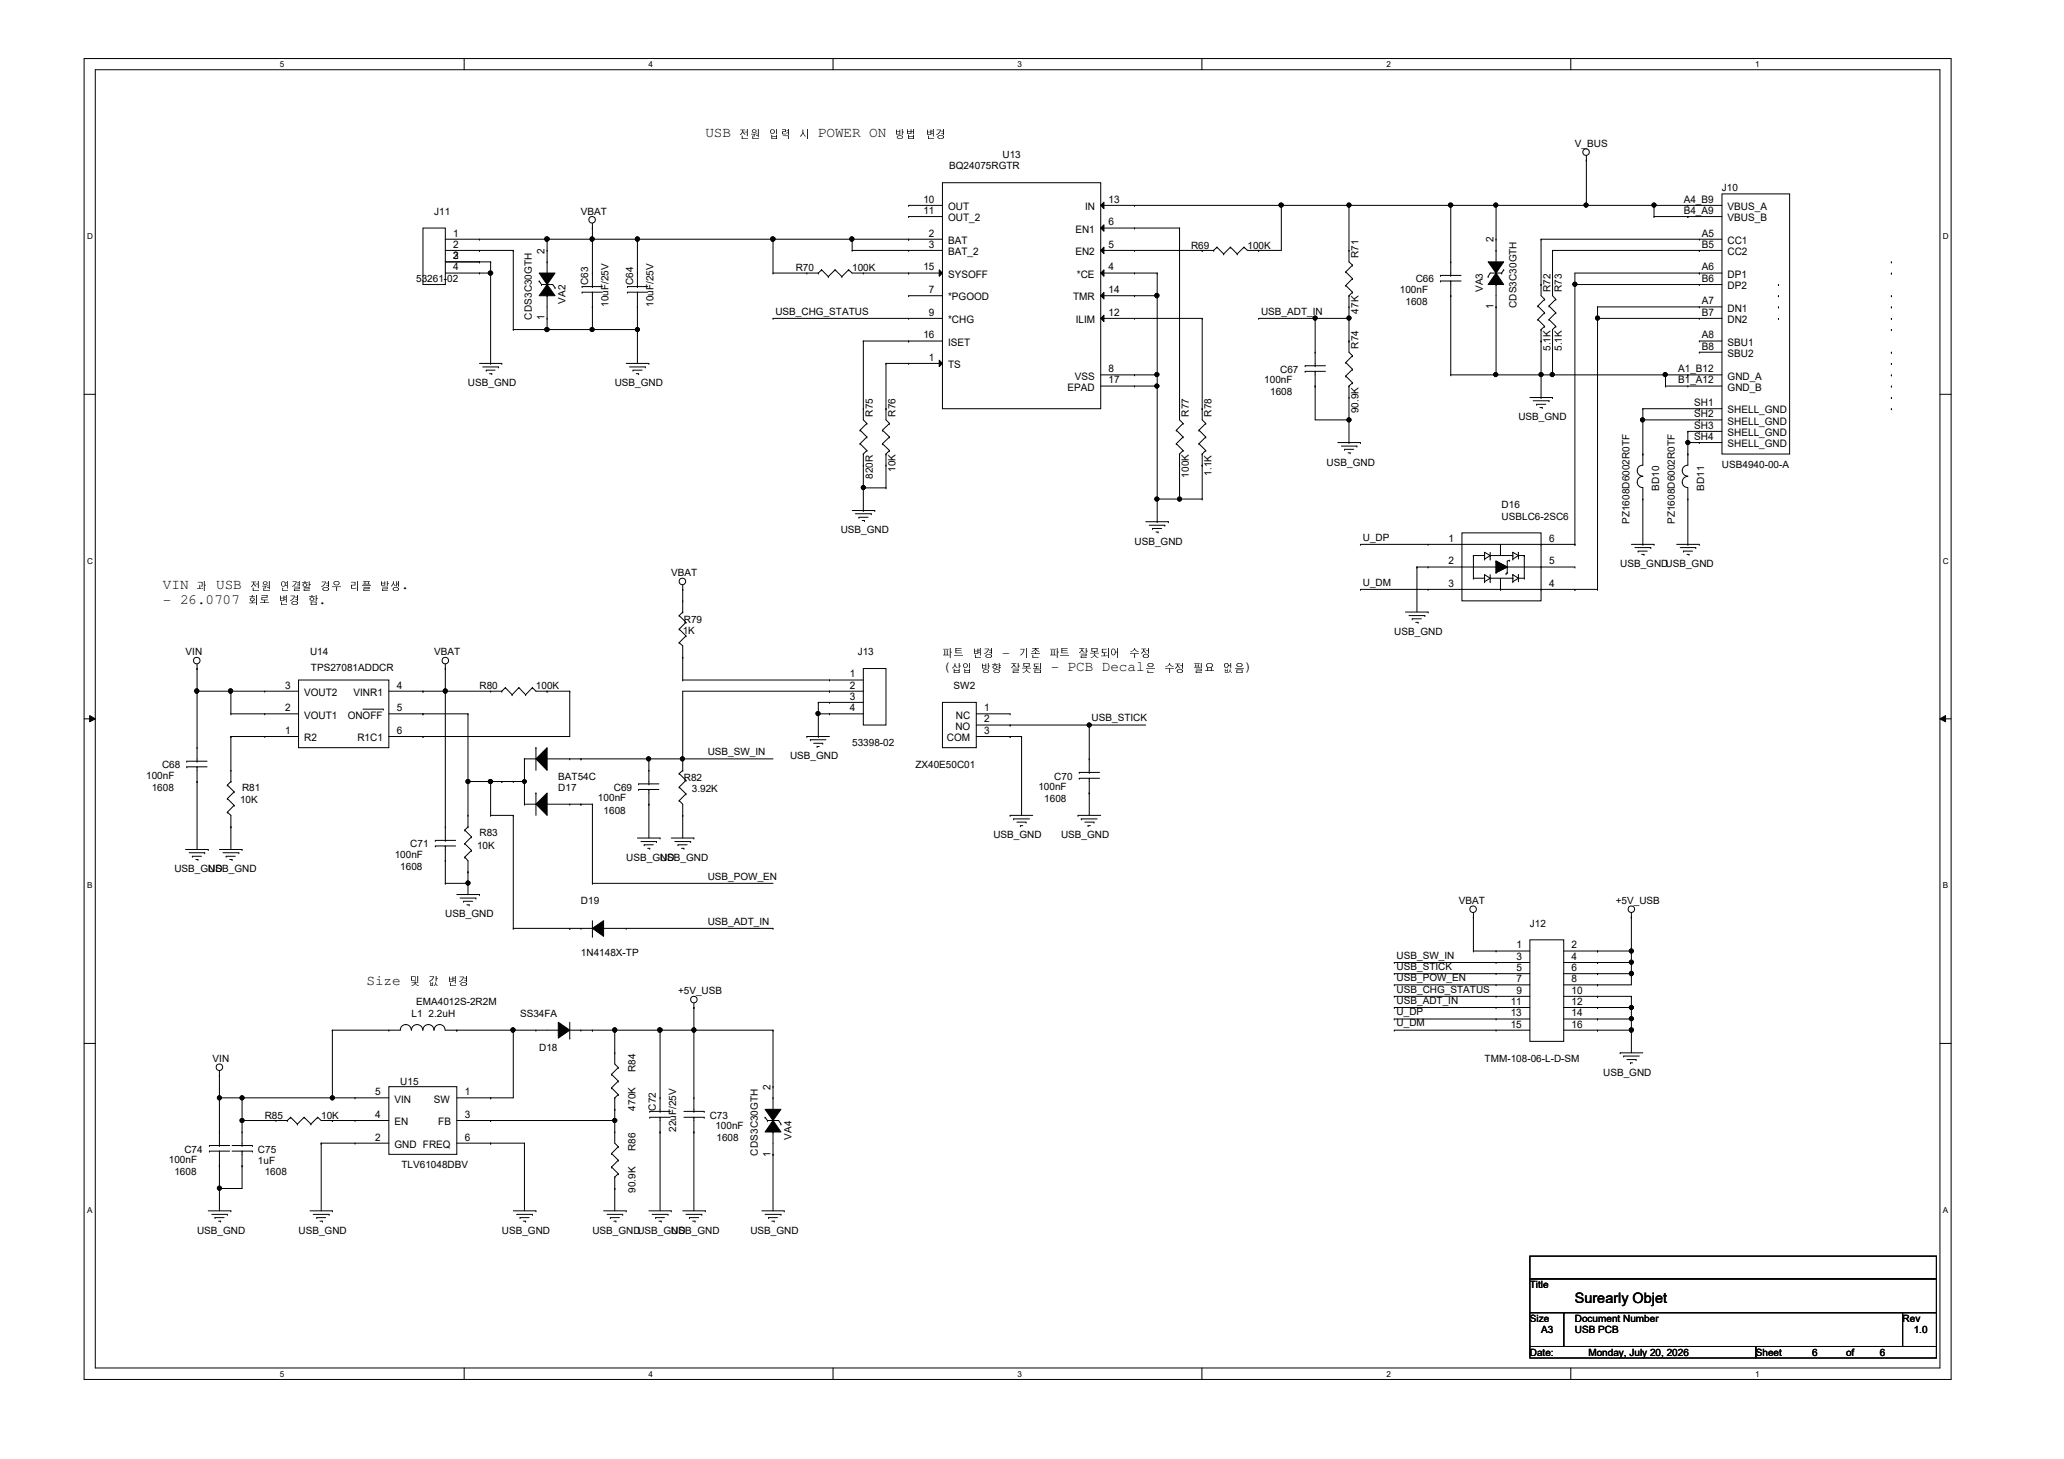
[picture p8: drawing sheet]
<svg xmlns="http://www.w3.org/2000/svg" width="297mm" height="210mm" viewBox="0 0 297 210" stroke-linecap="round" stroke-linejoin="round" font-family="sans-serif">
<path d="M12.1 8.4h268.7v190.1h-268.7zM13.7 10h265.5v186.8h-265.5z" fill="none" stroke="#000" stroke-width=".14"/>
<g fill="#fff">
<path d="M40.3 8.6h.5v1.3h-.5z"/>
<path d="M40.3 197h.5v1.3h-.5z"/>
</g>
<path d="M66.8 8.4v1.6M66.8 196.8v1.6" fill="none" stroke="#000" stroke-width=".14"/>
<g fill="#fff">
<path d="M93.3 8.6h.6v1.3h-.6z"/>
<path d="M93.3 197h.6v1.3h-.6z"/>
</g>
<path d="M119.9 8.4v1.6M119.9 196.8v1.6" fill="none" stroke="#000" stroke-width=".14"/>
<g fill="#fff">
<path d="M146.4 8.6h.6v1.3h-.6z"/>
<path d="M146.4 197h.6v1.3h-.6z"/>
</g>
<path d="M173 8.4v1.6M173 196.8v1.6" fill="none" stroke="#000" stroke-width=".14"/>
<g fill="#fff">
<path d="M199.5 8.6h.6v1.3h-.6z"/>
<path d="M199.5 197h.6v1.3h-.6z"/>
</g>
<path d="M226.1 8.4v1.6M226.1 196.8v1.6" fill="none" stroke="#000" stroke-width=".14"/>
<g fill="#fff">
<path d="M252.6 8.6h.6v1.3h-.6z"/>
<path d="M252.6 197h.6v1.3h-.6z"/>
<path d="M12.5 33.4h.8v1.3h-.8z"/>
<path d="M279.6 33.4h.8v1.3h-.8z"/>
<path d="M12.5 80.1h.8v1.3h-.8z"/>
<path d="M279.6 80.1h.8v1.3h-.8z"/>
</g>
<path d="M12.1 56.7h1.6M279.2 56.7h1.6" fill="none" stroke="#000" stroke-width=".14"/>
<g fill="#fff">
<path d="M12.5 126.7h.7v1.4h-.7z"/>
<path d="M279.6 126.7h.7v1.4h-.7z"/>
</g>
<path d="M12.1 103.4h1.6M12.9 103l.8 .4-.8 .4zM279.2 103.4l.8-.4v.8zM279.2 103.4h1.6" fill="none" stroke="#000" stroke-width=".14"/>
<path d="M12.9 103l.8 .4-.8 .4zM279.2 103.4l.8-.4v.8z" fill="#000"/>
<g fill="#fff">
<path d="M12.5 173.4h.7v1.4h-.7z"/>
<path d="M279.6 173.4h.7v1.4h-.7z"/>
</g>
<g fill="none" stroke="#000" stroke-width=".14">
<path d="M60.9 32.8h3.2v8.1h-3.2zM64.1 39.3h6.5M64.1 34.4h71.5M64.1 36h9.8M64.1 37.7h6.5M69 34.4h.1M69 36h.1M69 37.7h.1M69 39.3h.1M70.6 37.7h.1M70.6 39.3h.1M70.6 37.7v14.6"/>
<path d="M73.9 36h.1M73.9 36v11.4M77.6 39.3h2.3l-1.2 1.6zM78.7 37.7h.1M78.7 36h.1M78.7 34.4h.1M78.7 34.4v4.9M85.3 32.8h.1M85.3 39.3h.1M85.3 34.4h.1M85.3 32.1v9.1M91.7 39.3h.1"/>
<path d="M91.7 34.4h.1M91.7 34.4v6.8M111.2 39.3h.1M111.2 34.4h.1M111.2 39.3h6.6M111.2 34.4v4.9M116.1 39.3h.1M117.8 39.3h.1M118.2 38.8h.1M118.2 38.8l1 1M118.2 38.8l-.4 .5M119.2 39.8h.1"/>
<path d="M120.2 38.8h.1M120.2 38.8l1 1M120.2 38.8l-1 1M121.2 39.8h.1M122.1 38.8h.1M122.1 38.8l.5 .5h13M122.1 38.8l-.9 1M122.6 36h.1M122.6 34.4h.1M122.6 36h13M122.6 34.4v1.6M124.2 39.3h.1"/>
<path d="M130.8 39.3h.1M130.8 29.5h.1M130.8 31.2h.1M130.8 34.4h.1M130.8 36h.1M130.8 29.5h4.8M130.8 31.2h4.8M135.2 38.8l.4 .5-.4 .5zM135.6 26.3h22.8v32.5h-22.8zM158.4 39.3l.5-.5v1zM158.4 32.8l.5-.5v1zM158.4 36l.5-.4v.9z"/>
<path d="M158.4 29.5l.5-.4v.9zM158.4 39.3h8.1M158.4 29.5h89.4M158.4 36h16.3M158.4 32.8h11.4M163.3 39.3h.1M163.3 32.8h.1M163.3 36h.1M163.3 29.5h.1M166.5 39.3h.1M166.5 39.3v35.8M169.8 32.8h.1"/>
<path d="M169.8 32.8v27.6l.5 .5M173 36h.1M174.7 36h.1M175.1 35.6h.1M175.1 35.6l1 .9M175.1 35.6l-.4 .4M176.1 36.5h.1M177.1 35.6h.1M177.1 35.6l1 .9M177.1 35.6l-1 .9M178.1 36.5h.1M179 35.6h.1"/>
<path d="M179 35.6l-.9 .9M181.1 36h.1M184.4 29.5h.1M184.4 29.5v6.5h-4.9l-.5-.4M193.7 39.1h.1M193.7 39.1l.9 1M194.1 36h.1M194.1 29.5h.1M194.1 29.5v8.2l.5 .4M194.6 38.1h.1M194.6 38.1l-.9 1M207.3 39.6h.1"/>
<path d="M207.3 39.6h3M208.8 39.6h.1M208.8 37.7h.1M208.8 29.5h.1M208.8 29.5v10.1M214.2 37.7h2.2l-1.1 1.6zM214.2 39.8h.1M215.3 39.3l1.1 1.6h-2.2zM215.3 36h.1M215.3 34.4h.1M215.3 29.5h.1M215.3 29.5v8.2"/>
<path d="M216.1 39.3h.1M216.1 39.3h-1.6l-.3 .5M216.4 38.8h.1M216.4 38.8l-.3 .5M221.8 34.4h.1M221.8 34.4h26M221.8 34.4v8.1l.5 .6M223.4 36h.1M223.4 36h24.4M223.4 36v6.5l.5 .6M228.3 23h.1M228.3 29.5h.1"/>
<path d="M228.3 22.4v7.1M238 29.5h.1M238 31.2h.1M238 31.2h9.8M238 29.5v1.7M242.9 29.5h.1M242.9 31.2h.1M244.6 34.4h.1M244.6 39.3h.1M244.6 36h.1M247.8 27.9h9.8v37.4h-9.8zM247.8 39.3h-21.2v39"/>
<path d="M272.2 37.7h.1M272.2 39.3h.1M69 52.3h3.2M69.5 52.8h2.3M70 53.3h.1M70 53.3h1.2M70.4 53.8h.4M70.6 52.3h.1M70.8 53.8h.1M71.8 52.8h.1M72.2 52.3h.1M73.9 47.4h.1"/>
<path d="M73.9 47.4h17.8M77.6 40.4h.1M77.6 40.4l.3 .5M77.9 40.9h.1M77.9 40.9h1.6l.4 .5M78.7 40.9l1.2 1.6h-2.3zM78.7 42.5h.1M78.7 45.8h.1M78.7 47.4h.1M78.7 42.5v4.9M79.9 41.4h.1M83.8 42h.1"/>
<path d="M83.8 41.2h.1M83.8 42h2.9M83.8 41.2h2.9M85.3 41.2h.1M85.3 42h.1M85.3 44.2h.1M85.3 47.4h.1M85.3 42v5.4M90.1 52.3h3.3M90.3 42h.1M90.3 41.2h.1M90.3 42h2.9"/>
<path d="M90.3 41.2h2.9M90.6 52.8h2.3M91.1 53.3h.1M91.1 53.3h1.3M91.6 53.8h.3M91.7 41.2h.1M91.7 42h.1M91.7 44.2h.1M91.7 47.4h.1M91.7 42v10.3M91.9 53.8h.1M92.9 52.8h.1"/>
<path d="M93.4 52.3h.1M111.2 45.8h.1M111.2 45.8h24.4M124.2 58.8h.1M124.2 49.1h.1M124.2 49.1h11.4M124.2 49.1v11.3l.6 .5M127.5 58.8h.1M127.5 52.3h.1M127.5 52.3h8.1M127.5 52.3v8.1l.5 .5M130.8 52.3h.1"/>
<path d="M130.8 49.1h.1M130.8 45.8h.1M130.8 42.5h.1M130.8 42.5h4.8M135.2 51.8l.4 .5-.4 .4zM158.4 45.8l.5-.5v1zM158.4 42.5l.5-.4v.9zM158.4 45.8h14.6M158.4 53.9h8.1M158.4 55.5h8.1M158.4 42.5h8.1M163.3 45.8h.1"/>
<path d="M163.3 42.5h.1M163.3 55.5h.1M163.3 53.9h.1M166.5 42.5h.1M166.5 53.9h.1M166.5 55.5h.1M169.8 58.8h.1M173 58.8h.1M173 45.8h.1M173 45.8v14.6l.5 .5M181.1 45.8h.1M181.1 45.8h13"/>
<path d="M187.8 53.4h.1M187.8 52.6h.1M187.8 53.4h3M187.8 52.6h3M189.3 52.6h.1M189.3 53.4h.1M189.3 50.7h.1M189.3 55.5h.1M189.3 45.8h.1M189.3 53.4v7h4.8M189.3 45.8v6.8M193.7 52.2h.1"/>
<path d="M193.7 54.1h.1M193.7 41.1h.1M193.7 52.2l.9 .9M193.7 54.1l.9 1M193.7 41.1l.9 .9M194.1 55.5h.1M194.1 49.1h.1M194.1 57.2h.1M194.1 42.5h.1M194.1 44.2h.1M194.1 45.8h.1M194.1 42.5v8.2l.5 .5"/>
<path d="M194.1 55.5v8.2M194.6 51.2h.1M194.6 53.1h.1M194.6 55.1h.1M194.6 40.1h.1M194.6 42h.1M194.6 51.2l-.9 1M194.6 53.1l-.9 1M194.6 55.1l-.5 .4M194.6 40.1l-.9 1M194.6 42l-.5 .5M207.3 40.4h.1"/>
<path d="M207.3 40.4h3M208.8 40.4h.1M208.8 42.5h.1M208.8 53.9h.1M208.8 53.9h39M208.8 40.4v13.5M215.3 40.9h.1M215.3 44.2h.1M215.3 53.9h.1M215.3 40.9v13M220.2 57.2h3.2M220.6 57.7h2.3"/>
<path d="M221.1 58.2h.1M221.1 58.2h1.4M221.3 44h.1M221.3 46h.1M221.3 44l1 1M221.3 46l1 .9M221.6 58.6h.4M221.8 47.4h.1M221.8 40.9h.1M221.8 49.1h.1M221.8 53.9h.1M221.8 57.2h.1"/>
<path d="M221.8 47.4v9.8M222 58.6h.1M222.3 43.1h.1M222.3 45h.1M222.3 46.9h.1M222.3 43.1l-1 .9M222.3 45l-1 1M222.3 46.9l-.5 .5M222.9 57.7h.1M222.9 44h.1M222.9 46h.1M222.9 44l1 1"/>
<path d="M222.9 46l1 .9M223.4 57.2h.1M223.4 47.4h.1M223.4 40.9h.1M223.4 49.1h.1M223.4 53.9h.1M223.4 47.4v6.5M223.9 43.1h.1M223.9 45h.1M223.9 46.9h.1M223.9 43.1l-1 .9M223.9 45l-1 1"/>
<path d="M223.9 46.9l-.5 .5M226.6 40.9h.1M226.6 40.9h21.2M229.9 44.2h.1M229.9 45.8h.1M229.9 44.2h17.9M229.9 45.8h17.9M229.9 44.2v40.6M236.4 58.8v8.1a.78 .78 0 0 0-.8 .8 .78 .78 0 0 0 .8 .8M236.4 58.8h.1M236.4 58.8h11.4M239.7 53.9h.1"/>
<path d="M239.7 55.5h.1M239.7 55.5h8.1M239.7 53.9v1.6M242.9 53.9h.1M242.9 55.5h.1M244.6 44.2h.1M244.6 49.1h.1M244.6 40.9h.1M244.6 45.8h.1M244.6 50.7h.1M244.6 58.8h.1M244.6 49.1h3.2"/>
<path d="M244.6 50.7h3.2M255.9 40.9h.1M255.9 42.5h.1M255.9 44.2h.1M255.9 45.8h.1M272.2 47.4h.1M272.2 45.8h.1M272.2 44.2h.1M272.2 42.5h.1M272.2 50.7h.1M272.2 53.9h.1M272.2 52.3h.1"/>
<path d="M272.2 55.5h.1M272.2 57.2h.1M272.2 58.8h.1M122.6 73.4h3.3M123.1 73.9h2.3M123.6 74.4h.1M123.6 74.4h1.3M123.8 61.9h.1M123.8 63.8h.1M123.8 61.9l1 1M123.8 63.8l1 1M124.1 74.9h.3"/>
<path d="M124.2 65.3h.1M124.2 66.9h.1M124.2 70.2h.1M124.2 73.4h.1M124.2 65.3v8.1M124.2 70.2h3.3M124.4 74.9h.1M124.8 60.9h.1M124.8 62.9h.1M124.8 64.8h.1M124.8 60.9l-1 1M124.8 62.9l-1 .9"/>
<path d="M124.8 64.8l-.6 .5M125.4 73.9h.1M125.9 73.4h.1M127 61.9h.1M127 63.8h.1M127 61.9l1 1M127 63.8l1 1M127.5 65.3h.1M127.5 66.9h.1M127.5 70.2h.1M127.5 65.3v4.9M128 60.9h.1"/>
<path d="M128 62.9h.1M128 64.8h.1M128 60.9l-1 1M128 62.9l-1 .9M128 64.8l-.5 .5M164.9 75.1h3.2M165.4 75.6h2.2M165.9 76h.1M165.9 76h1.3M166.4 76.5h.3M166.5 71.8h.1M166.5 75.1h.1"/>
<path d="M166.5 71.8h6.5M166.7 76.5h.1M167.6 75.6h.1M168.1 75.1h.1M169.3 61.9h.1M169.3 63.8h.1M169.3 61.9l1 1M169.3 63.8l1 1M169.8 65.3h.1M169.8 66.9h.1M169.8 71.8h.1M169.8 65.3v6.5"/>
<path d="M170.3 60.9h.1M170.3 62.9h.1M170.3 64.8h.1M170.3 60.9l-1 1M170.3 62.9l-1 .9M170.3 64.8l-.5 .5M172.5 61.9h.1M172.5 63.8h.1M172.5 61.9l1 1M172.5 63.8l1 1M173 65.3h.1M173 66.9h.1"/>
<path d="M173 71.8h.1M173 65.3v6.5M173.5 60.9h.1M173.5 62.9h.1M173.5 64.8h.1M173.5 60.9l-1 1M173.5 62.9l-1 .9M173.5 64.8l-.5 .5M192.5 63.7h3.3M193 64.2h2.3M193.5 64.6h.1M193.5 64.6h1.3"/>
<path d="M194 65.2h.3M194.1 60.4h.1M194.1 63.7h.1M194.3 65.2h.1M195.3 64.2h.1M195.8 63.7h.1M195.8 78.3h.1M195.8 78.3h30.8M205.5 78.3h.1M210.4 76.7h11.4v9.7h-11.4zM212 79.9h.1M212 79.9v3.3"/>
<path d="M212 79.9h1.7M213.7 79.5h.1M213.7 79.5v.9M213.7 79.5l.8 .4M214.5 79.9h.1M214.5 79.9h3.2M214.5 79.9l-.8 .5M214.5 79.5v.9M215.9 78.3h.1M215.9 78.3v1.6M217.7 79.9h.1M217.7 79.5h.1"/>
<path d="M217.7 79.5v.9M217.7 79.5l.8 .4M218.5 79.9h.1M218.5 79.5h.1M218.5 79.9h.9M218.5 79.9l-.8 .5M218.5 79.5v.9M219.4 79.9h.1M219.4 79.9v3.3M221.8 78.3h.1M226.6 78.3h.1M234.8 78.3h3.2"/>
<path d="M235.3 78.8h2.3M235.8 79.3h.1M235.8 79.3h1.3M236.3 79.8h.3M236.4 68.5a.8 .8 0 0 0-.8 .8 .8 .8 0 0 0 .8 .8M236.4 71.8h.1M236.4 65.3h.1M236.4 60.4h.1M236.4 78.3h.1M236.4 60.4h11.4M236.4 70.2v8.1M236.6 79.8h.1"/>
<path d="M237.6 78.8h.1M238 78.3h.1M241.3 78.3h3.3M241.8 78.8h2.2M242.3 79.3h.1M242.3 79.3h1.3M242.8 79.8h.3M242.9 68.5a.8 .8 0 0 0-.8 .8 .8 .8 0 0 0 .8 .8M242.9 62.1v4.8a.78 .78 0 0 0-.8 .8 .78 .78 0 0 0 .8 .8M242.9 71.8h.1M242.9 65.3h.1M242.9 63.7h.1"/>
<path d="M242.9 78.3h.1M242.9 62.1h.1M242.9 63.7h4.9M242.9 62.1h4.9M242.9 70.2v8.1M243.1 79.8h.1M244 78.8h.1M244.6 78.3h.1M244.6 60.4h.1M244.6 62.1h.1M244.6 63.7h.1M28.4 96.2h.1"/>
<path d="M28.4 99.4h.1M28.4 95.5v14M28.4 99.4h14.6M33.2 99.4h.1M33.2 99.4v3.3M38.1 99.4h.1M43 97.8h13v9.8h-13zM56 99.4h16.2M60.9 99.4h.1M64.1 96.2h.1M64.1 99.4h.1M64.1 95.5v25.4"/>
<path d="M70.6 99.4h.1M72.2 99.4h.1M72.7 98.9h.1M72.7 98.9l1 1M72.7 98.9l-.5 .5M73.7 99.9h.1M74.7 98.9h.1M74.7 98.9l.9 1M74.7 98.9l-1 1M75.6 99.9h.1M76.6 98.9h.1M76.6 98.9l.5 .5h4.9"/>
<path d="M76.6 98.9l-1 1M78.7 99.4h.1M82 99.4h.1M82 99.4v6.6h-26M97.7 92.5h.1M97.7 90.5h.1M97.7 88.6h.1M97.7 92.5l.6 .4v4.9M97.7 90.5l1 1M97.7 88.6l1 .9M98.3 84.8h.1M98.3 88.1h.1"/>
<path d="M98.3 94.6h.1M98.3 86.4h.1M98.3 97.8h.1M98.3 84.2v3.9M98.3 88.1l-.6 .5M98.3 97.8h25.9M98.7 91.5h.1M98.7 89.5h.1M98.7 91.5l-1 1M98.7 89.5l-1 1M119.4 97.8h.1M119.4 99.4h.1"/>
<path d="M124.2 96.2h3.3v8.1h-3.3zM124.2 99.4h-25.9v11.4M195.8 84.8h.1M195.8 84.8h34.1M202.3 88.1h3.2M202.8 88.6h2.3M203.2 89h.1M203.2 89h1.4M203.7 89.5h.4M203.9 81.6h.1M203.9 81.6h22.7M203.9 81.6v6.5"/>
<path d="M204.1 89.5h.1M205.1 88.6h.1M205.5 88.1h.1M205.5 81.6h.1M205.5 84.8h.1M212 83.2h.1M212 83.2h1.7M213.7 80.4h.1M213.7 83.2h.1M213.7 83.7h.1M213.7 82.7h.1M213.7 82.7v1"/>
<path d="M213.7 82.7l.8 .5M214.5 80.4h.1M214.5 83.2h.1M214.5 83.7h.1M214.5 82.7v1M214.5 83.2h3.2M214.5 83.2l-.8 .5M215.3 80.7l1.6 .9-1.6 .8zM215.3 82.4h.1M215.3 80.7h.1M215.3 80.7v1.7M215.3 80.7l1.6 .9"/>
<path d="M215.9 84.8h.1M215.9 83.2v1.6M216.7 82.5h.1M216.9 81.6h.1M216.9 82.4h.1M216.9 81.6l-1.6 .8M216.9 82.4l-.2 .1M217.3 80.6h.1M217.3 80.6l-.4 .1v1.7M217.7 80.4h.1M217.7 83.2h.1M217.7 82.7h.1"/>
<path d="M217.7 83.7h.1M217.7 82.7v1M217.7 82.7l.8 .5M218.5 83.2h.1M218.5 82.7h.1M218.5 82.7v1M218.5 83.2h.9M218.5 83.2l-.8 .5M219.4 83.2h.1M221.8 81.6h.1M221.8 84.8h.1M226.6 84.8h.1"/>
<path d="M226.6 81.6h.1M229.9 84.8h.1M26.9 110.3h.1M26.9 109.5h.1M26.9 110.3h2.9M26.9 109.5h2.9M28.4 109.5h.1M28.4 110.3h.1M28.4 107.6h.1M28.4 112.4h.1M28.4 110.3v11.9M32.7 116.8h.1"/>
<path d="M32.7 114.9h.1M32.7 112.9h.1M32.7 116.8l.5 .5v4.9M32.7 114.9l1 1M32.7 112.9l1 1M33.2 112.4h.1M33.2 119h.1M33.2 110.8h.1M33.2 102.7h.1M33.2 106h.1M33.2 106h9.8M33.2 112.4l-.5 .5"/>
<path d="M33.2 106v6.4M33.2 102.7h9.8M33.7 115.9h.1M33.7 113.9h.1M33.7 115.9l-1 .9M33.7 113.9l-1 1M38.1 106h.1M38.1 102.7h.1M52.2 102h3M55.2 102h.1M56 102.7h11.3M60.9 102.7h.1"/>
<path d="M60.9 106h.1M64.1 119h.1M66.9 119.4h.1M66.9 119.4l1 1M67.3 119h.1M67.3 117.3h.1M67.3 102.7h.1M67.3 112.4h.1M67.3 112.4h8.2M67.3 119l-.4 .4M67.3 102.7v16.3M70.6 112.4h.1"/>
<path d="M70.6 117.3h.1M70.6 117.3h3.3M70.6 112.4v4.9M72.2 112.4h.1M73.9 112.4h.1M73.9 117.3h.1M73.9 117.3v16.3M75.5 109.2h.1M75.5 115.7h.1M75.5 109.2h1.6M75.5 115.7h1.6M75.5 109.2v6.5"/>
<path d="M77.1 114.1h.1M77.1 107.6h.1M77.1 107.6v3.2M77.1 114.1v3.2M78.7 114.1v3.2l-1.6-1.6zM78.7 107.6v3.2l-1.6-1.6zM78.7 109.2h32.5M78.7 115.7h6.6M82 109.2h.1M82 115.7h.1M83.6 115.7h.1M83.6 109.2h.1"/>
<path d="M85.3 115.7h.1M85.3 115.7v11.4M91.9 113.6h.1M91.9 112.8h.1M91.9 113.6h2.9M91.9 112.8h2.9M93.4 112.8h.1M93.4 113.6h.1M93.4 110.8h.1M93.4 115.7h.1M93.4 109.2h.1M93.4 109.2v3.6"/>
<path d="M93.4 113.6v7M97.7 115.2h.1M97.7 113.2h.1M97.7 111.3h.1M97.7 115.2l.6 .5v4.9M97.7 113.2l1 1M97.7 111.3l1 1M98.3 110.8h.1M98.3 117.3h.1M98.3 109.2h.1M98.3 110.8l-.6 .5M98.7 114.2h.1"/>
<path d="M98.7 112.3h.1M98.7 114.2l-1 1M98.7 112.3l-1 .9M116.1 106h.1M116.1 106h3.3M116.6 106.4h.1M116.6 106.4h2.3M117.1 106.9h1.3M117.6 107.4h.1M117.6 107.4h.3M117.8 101h.1M117.8 102.7h.1"/>
<path d="M117.8 106h.1M117.8 102.7h6.4M117.8 101h6.4M117.8 101v5M118.4 106.9h.1M119.4 101h.1M119.4 102.7h.1M135.6 101h4.9v6.6h-4.9zM140.5 106h6.5M140.5 102.7h4.9M140.5 104.3h24.4M145.4 117.3h.1"/>
<path d="M145.4 102.7h.1M145.4 104.3h.1M145.4 106h.1M145.4 117.3h3.2M145.9 117.8h.1M145.9 117.8h2.3M146.3 118.3h1.4M146.9 118.8h.1M146.9 118.8h.3M147 106h.1M147 106v11.3M147.7 118.3h.1"/>
<path d="M155.1 117.3h.1M155.1 117.3h3.3M155.3 112h.1M155.3 111.1h.1M155.3 112h2.9M155.3 111.1h2.9M155.6 117.8h.1M155.6 117.8h2.3M156.1 118.3h1.3M156.6 118.8h.1M156.6 118.8h.3M156.8 111.1h.1"/>
<path d="M156.8 112h.1M156.8 109.2h.1M156.8 114.1h.1M156.8 104.3h.1M156.8 104.3v6.8M156.8 112v5.3M157.4 118.3h.1M26.7 122.2h3.3M27.2 122.7h2.3M27.7 123.2h.1M27.7 123.2h1.3M28.2 123.7h.3"/>
<path d="M28.5 123.7h.1M29.5 122.7h.1M30 122.2h.1M31.6 122.2h3.2M32.1 122.7h2.3M32.6 123.2h.1M32.6 123.2h1.3M33.1 123.7h.3M33.4 123.7h.1M34.4 122.7h.1M34.8 122.2h.1M62.6 121.7h.1"/>
<path d="M62.6 120.9h.1M62.6 121.7h3M62.6 120.9h3M64.1 120.9h.1M64.1 121.7h.1M64.1 123.8h.1M64.1 127.1h.1M64.1 121.7v5.4M64.1 127.1h3.2M65.7 128.7h3.3M66.2 129.2h2.3M66.7 129.7h.1"/>
<path d="M66.7 129.7h1.3M66.9 123.3h.1M66.9 121.4h.1M66.9 123.3l.4 .5v4.9M66.9 121.4l1 .9M67.2 130.2h.3M67.3 125.4h.1M67.3 127.1h.1M67.5 130.2h.1M67.9 122.3h.1M67.9 120.4h.1M67.9 122.3l-1 1"/>
<path d="M67.9 120.4l-1 1M68.5 129.2h.1M69 128.7h.1M73.9 133.6h.1M73.9 133.6h11.4M82 133.6h.1M83.6 133.6h.1M85.3 133.6l1.6-1.1v2.2zM85.3 134.7h.1M85.3 127.1h.1M85.3 132.5v2.2M85.3 127.1h25.9"/>
<path d="M86.9 133.6h.1M86.9 133.6h24.3M90.1 133.6h.1M91.7 120.6h3.3M92.2 121.1h2.3M92.7 121.5h.1M92.7 121.5h1.3M93.2 122h.3M93.5 122h.1M94.5 121.1h.1M95 120.6h.1M96.6 120.6h3.3"/>
<path d="M97.1 121.1h2.3M97.6 121.5h.1M97.6 121.5h1.3M98.1 122h.3M98.4 122h.1M99.4 121.1h.1M99.9 120.6h.1M111.2 133.6h.1M200.7 138.5h.1M200.7 138.5h19.5M212 132h.1M212 136.8h.1"/>
<path d="M212 131.3v5.5M212 136.8h8.2M215.3 136.8h.1M215.3 138.5h.1M220.2 135.2h4.8v14.6h-4.8zM225 136.8h9.8M225 138.5h9.8M229.9 136.8h.1M229.9 138.5h.1M234.8 132h.1M234.8 138.5h.1M234.8 136.8h.1"/>
<path d="M234.8 131.3v10.4h-9.8M12.1 150.1h1.6M31.6 154.7h.1M31.6 157.9h.1M31.6 154.1v10.7M31.6 157.9h24.4M34.8 157.9h.1M34.8 157.9v6.9M47.8 148.2h9.8a.78 .78 0 0 1 .8-.8 .78 .78 0 0 1 .8 .8M47.8 148.2h.1M47.8 157.9h.1M47.8 148.2v9.7"/>
<path d="M51.1 157.9h.1M56 156.3h9.7v9.8h-9.7zM56 148.2h.1M59.2 148.2a.8 .8 0 0 1 .8-.8 .8 .8 0 0 1 .8 .8M60.9 148.2a.78 .78 0 0 1 .8-.8 .78 .78 0 0 1 .7 .8M62.5 148.2a.78 .78 0 0 1 .8-.8 .78 .78 0 0 1 .7 .8M64.1 148.2h16.2M65.7 148.2h.1M70.6 157.9h.1M73.9 148.2h.1M73.9 148.2v9.7h-8.2M77.1 148.2h.1"/>
<path d="M80.3 147.1l1.7 1.1-1.7 1.2zM80.3 148.2h.1M82 149.4h.1M82 148.2h29.2M82 147.1v2.3M83.6 148.2h.1M85.3 148.2h.1M88 154.6h.1M88 156.5h.1M88 154.6l1 .9M88 156.5l1 1M88.5 157.9h.1"/>
<path d="M88.5 151.5h.1M88.5 159.6h.1M88.5 148.2h.1M88.5 148.2v4.9l.5 .5M88.5 157.9v6.6l.5 .5M89 153.6h.1M89 155.5h.1M89 157.5h.1M89 153.6l-1 1M89 155.5l-1 1M89 157.5l-.5 .4M93.5 159.9h.1"/>
<path d="M93.5 159.9h3M95 159.9h.1M95 157.9h.1M95 148.2h.1M95 148.2v11.7M98.4 159.9h2.9M99.9 144.9h.1M99.9 159.9h.1M99.9 157.9h.1M99.9 148.2h.1M99.9 144.3v15.6M101.3 159.9h.1"/>
<path d="M110.1 159.6h2.3l-1.2 1.6zM111.2 157.9h.1M111.2 156.3h.1M111.2 148.2h.1M111.2 148.2v11.4M200.7 143.3h.1M200.7 144.9h.1M200.7 146.6h.1M200.7 148.2h.1M200.7 141.7h.1M200.7 140.1h.1M200.7 148.2h19.5"/>
<path d="M200.7 140.1h19.5M200.7 141.7h19.5M200.7 143.3h19.5M200.7 144.9h19.5M200.7 146.6h19.5M215.3 140.1h.1M215.3 141.7h.1M215.3 143.3h.1M215.3 144.9h.1M215.3 146.6h.1M215.3 148.2h.1M225 148.2h9.8"/>
<path d="M225 140.1h9.8M225 143.3h9.8M225 144.9h9.8M225 146.6h9.8M229.9 140.1h.1M229.9 141.7h.1M229.9 143.3h.1M229.9 144.9h.1M229.9 146.6h.1M229.9 148.2h.1M233.2 151.5h.1M233.2 151.5h3.2"/>
<path d="M233.7 151.9h.1M233.7 151.9h2.2M234.1 152.4h1.4M234.7 152.9h.1M234.7 152.9h.2M234.8 140.1h.1M234.8 143.3h.1M234.8 144.9h.1M234.8 146.6h.1M234.8 148.2h.1M234.8 143.3v8.2M235.5 152.4h.1"/>
<path d="M279.2 150.1h1.6M30 174.2h3.2M30.1 165.6h.1M30.1 164.8h.1M30.1 165.6h3M30.1 164.8h3M30.5 174.7h2.2M30.9 175.2h.1M30.9 175.2h1.4M31.5 175.7h.2M31.6 164.8h.1M31.6 165.6h.1"/>
<path d="M31.6 162.9h.1M31.6 167.7h.1M31.6 171h.1M31.6 165.6v8.6M31.7 175.7h.1M32.7 174.7h.1M33.2 174.2h.1M33.4 165.6h2.9M33.4 164.8h2.9M34.8 164.8h.1M34.8 165.6h.1M34.8 162.9h.1"/>
<path d="M34.8 167.7h.1M34.8 161.2h.1M34.8 165.6v5.4h-3.2M34.8 161.2h6.6M36.3 165.6h.1M36.3 164.8h.1M39.7 161.2h.1M41.4 161.2h.1M41.8 160.7h.1M41.8 160.7l1 1M41.8 160.7l-.4 .5M42.8 161.7h.1"/>
<path d="M43.8 160.7h.1M43.8 160.7l.9 1M43.8 160.7l-1 1M44.6 174.2h3.2M44.7 161.7h.1M45.1 174.7h2.3M45.6 175.2h.1M45.6 175.2h1.3M45.7 160.7h.1M45.7 160.7l.5 .5h9.8M45.7 160.7l-1 1M46.1 175.7h.3"/>
<path d="M46.2 164.5h.1M46.2 164.5h9.8M46.2 164.5v9.7M46.4 175.7h.1M47.4 174.7h.1M47.8 174.2h.1M47.8 161.2h.1M51.1 164.5h.1M51.1 161.2h.1M65.7 161.2h22.8M65.7 164.5h9.8M70.6 161.2h.1"/>
<path d="M70.6 164.5h.1M73.9 174.2h3.2M74.3 174.7h2.3M74.8 175.2h.1M74.8 175.2h1.4M75.3 175.7h.3M75.5 164.5h.1M75.5 164.5v9.7M75.6 175.7h.1M76.6 174.7h.1M77.1 174.2h.1M86.9 174.2h3.2"/>
<path d="M87.4 174.7h2.2M87.8 175.2h.1M87.8 175.2h1.4M88 165.9h.1M88 167.9h.1M88 165.9l1 1M88 167.9l1 1M88.3 175.7h.3M88.5 169.3h.1M88.5 162.9h.1M88.5 171h.1M88.5 161.2h.1"/>
<path d="M88.5 169.3v4.9M88.6 175.7h.1M89 165h.1M89 166.9h.1M89 168.9h.1M89 165l-1 .9M89 166.9l-1 1M89 168.9l-.5 .4M89.6 174.7h.1M90.1 174.2h.1M93.4 174.2h3.2M93.5 160.7h.1"/>
<path d="M93.5 160.7h3M93.8 174.7h2.3M94.4 175.2h.1M94.4 175.2h1.2M94.8 175.7h.4M95 160.7h.1M95 162.9h.1M95 160.7v13.5M95.2 175.7h.1M96.1 174.7h.1M96.6 174.2h.1M98.3 174.2h3.2"/>
<path d="M98.4 160.7h2.9M98.7 174.7h2.3M99.2 175.2h.1M99.2 175.2h1.3M99.7 175.7h.3M99.9 160.7h.1M99.9 162.9h.1M99.9 160.7v13.5M100 175.7h.1M101 174.7h.1M101.3 160.7h.1M101.5 174.2h.1"/>
<path d="M109.6 174.2h3.3M110.1 160.7h.1M110.1 174.7h2.3M110.1 160.7l.3 .5M110.4 161.2h.1M110.4 161.2h1.7l.3 .5M110.6 175.2h.1M110.6 175.2h1.3M111.1 175.7h.3M111.2 161.2l1.2 1.7h-2.3zM111.2 162.9h.1M111.2 166.1h.1"/>
<path d="M111.2 162.9v11.3M111.4 175.7h.1M112.4 174.7h.1M112.4 161.7h.1M112.9 174.2h.1M220.2 180.7h58.5v3.3h-58.5zM220.2 184h58.5v4.8h-58.5zM220.2 188.8h4.8v4.9h-4.8zM220.2 193.7h32.5v1.7h-32.5zM225 188.8h48.8v4.9h-48.8zM252.7 193.7h26v1.7h-26zM273.8 188.8h4.9v4.9h-4.9z"/>
<circle cx="70.6" cy="39.3" r=".31"/>
<circle cx="78.7" cy="34.4" r=".32"/>
<circle cx="85.2" cy="34.4" r=".31"/>
<circle cx="85.2" cy="31.6" r=".47"/>
<circle cx="91.7" cy="34.4" r=".31"/>
<circle cx="111.2" cy="34.4" r=".32"/>
<circle cx="122.6" cy="34.4" r=".31"/>
<circle cx="184.4" cy="29.5" r=".31"/>
<circle cx="194.1" cy="29.5" r=".3"/>
<circle cx="208.8" cy="29.5" r=".31"/>
<circle cx="215.3" cy="29.5" r=".3"/>
<circle cx="228.2" cy="21.9" r=".47"/>
<circle cx="228.3" cy="29.5" r=".3"/>
<circle cx="238" cy="29.5" r=".3"/>
<circle cx="78.7" cy="47.4" r=".31"/>
<circle cx="85.2" cy="47.4" r=".3"/>
<circle cx="91.7" cy="47.4" r=".3"/>
<circle cx="166.5" cy="42.5" r=".31"/>
<circle cx="166.5" cy="55.5" r=".3"/>
<circle cx="166.5" cy="53.9" r=".3"/>
<circle cx="189.3" cy="45.8" r=".3"/>
<circle cx="194.1" cy="45.8" r=".3"/>
<circle cx="215.3" cy="53.9" r=".3"/>
<circle cx="221.8" cy="53.9" r=".3"/>
<circle cx="223.4" cy="53.9" r=".3"/>
<circle cx="226.7" cy="40.9" r=".3"/>
<circle cx="229.9" cy="45.8" r=".3"/>
<circle cx="239.6" cy="53.9" r=".3"/>
<circle cx="124.2" cy="70.1" r=".3"/>
<circle cx="166.5" cy="71.8" r=".3"/>
<circle cx="169.8" cy="71.8" r=".3"/>
<circle cx="194.1" cy="60.4" r=".3"/>
<circle cx="236.4" cy="60.4" r=".3"/>
<circle cx="242.9" cy="63.7" r=".3"/>
<circle cx="28.3" cy="99.4" r=".31"/>
<circle cx="28.3" cy="95" r=".47"/>
<circle cx="33.2" cy="99.4" r=".31"/>
<circle cx="64.1" cy="99.4" r=".31"/>
<circle cx="64.1" cy="95" r=".47"/>
<circle cx="98.2" cy="83.6" r=".47"/>
<circle cx="67.4" cy="112.4" r=".3"/>
<circle cx="70.6" cy="112.4" r=".31"/>
<circle cx="75.5" cy="112.4" r=".3"/>
<circle cx="93.3" cy="109.2" r=".3"/>
<circle cx="98.2" cy="109.2" r=".3"/>
<circle cx="117.7" cy="102.7" r=".3"/>
<circle cx="156.8" cy="104.3" r=".3"/>
<circle cx="67.4" cy="127" r=".3"/>
<circle cx="212" cy="130.8" r=".47"/>
<circle cx="234.8" cy="130.8" r=".47"/>
<circle cx="234.8" cy="136.8" r=".3"/>
<circle cx="234.8" cy="138.4" r=".3"/>
<circle cx="31.6" cy="153.5" r=".47"/>
<circle cx="31.6" cy="157.9" r=".3"/>
<circle cx="34.8" cy="157.9" r=".3"/>
<circle cx="47.8" cy="157.9" r=".3"/>
<circle cx="73.8" cy="148.2" r=".31"/>
<circle cx="88.5" cy="148.2" r=".31"/>
<circle cx="95" cy="148.2" r=".32"/>
<circle cx="99.9" cy="148.2" r=".31"/>
<circle cx="99.9" cy="143.8" r=".47"/>
<circle cx="234.8" cy="148.2" r=".31"/>
<circle cx="234.8" cy="140.1" r=".31"/>
<circle cx="234.8" cy="144.9" r=".3"/>
<circle cx="234.8" cy="146.6" r=".3"/>
<circle cx="31.6" cy="170.9" r=".3"/>
<circle cx="34.8" cy="161.2" r=".3"/>
<circle cx="88.5" cy="161.2" r=".3"/>
</g>
<g fill="#000">
<path d="M135.2 38.8l.4 .5-.4 .5zM158.4 39.3l.5-.5v1zM158.4 32.8l.5-.5v1zM158.4 36l.5-.4v.9zM158.4 29.5l.5-.4v.9zM135.2 51.8l.4 .5-.4 .4zM158.4 45.8l.5-.5v1zM158.4 42.5l.5-.4v.9zM215.3 80.7l1.6 .9-1.6 .8z"/>
<path d="M215.3 39.3l1.1 1.6h-2.2z" fill-rule="evenodd"/>
<path d="M214.2 37.7h2.2l-1.1 1.6z" fill-rule="evenodd"/>
<path d="M78.7 40.9l1.2 1.6h-2.3z" fill-rule="evenodd"/>
<path d="M77.6 39.3h2.3l-1.2 1.6z" fill-rule="evenodd"/>
<path d="M78.7 114.1v3.2l-1.6-1.6z" fill-rule="evenodd"/>
<path d="M78.7 107.6v3.2l-1.6-1.6z" fill-rule="evenodd"/>
<path d="M85.3 133.6l1.6-1.1v2.2z" fill-rule="evenodd"/>
<path d="M80.3 147.1l1.7 1.1-1.7 1.2z" fill-rule="evenodd"/>
<path d="M111.2 161.2l1.2 1.7h-2.3z" fill-rule="evenodd"/>
<path d="M110.1 159.6h2.3l-1.2 1.6z" fill-rule="evenodd"/>
<circle cx="70.6" cy="39.3" r=".31"/>
<circle cx="78.7" cy="34.4" r=".32"/>
<circle cx="85.2" cy="34.4" r=".31"/>
<circle cx="91.7" cy="34.4" r=".31"/>
<circle cx="111.2" cy="34.4" r=".32"/>
<circle cx="122.6" cy="34.4" r=".31"/>
<circle cx="184.4" cy="29.5" r=".31"/>
<circle cx="194.1" cy="29.5" r=".3"/>
<circle cx="208.8" cy="29.5" r=".31"/>
<circle cx="215.3" cy="29.5" r=".3"/>
<circle cx="228.3" cy="29.5" r=".3"/>
<circle cx="238" cy="29.5" r=".3"/>
<circle cx="78.7" cy="47.4" r=".31"/>
<circle cx="85.2" cy="47.4" r=".3"/>
<circle cx="91.7" cy="47.4" r=".3"/>
<circle cx="166.5" cy="42.5" r=".31"/>
<circle cx="166.5" cy="55.5" r=".3"/>
<circle cx="166.5" cy="53.9" r=".3"/>
<circle cx="189.3" cy="45.8" r=".3"/>
<circle cx="194.1" cy="45.8" r=".3"/>
<circle cx="215.3" cy="53.9" r=".3"/>
<circle cx="221.8" cy="53.9" r=".3"/>
<circle cx="223.4" cy="53.9" r=".3"/>
<circle cx="226.7" cy="40.9" r=".3"/>
<circle cx="229.9" cy="45.8" r=".3"/>
<circle cx="239.6" cy="53.9" r=".3"/>
<circle cx="124.2" cy="70.1" r=".3"/>
<circle cx="166.5" cy="71.8" r=".3"/>
<circle cx="169.8" cy="71.8" r=".3"/>
<circle cx="194.1" cy="60.4" r=".3"/>
<circle cx="236.4" cy="60.4" r=".3"/>
<circle cx="242.9" cy="63.7" r=".3"/>
<circle cx="28.3" cy="99.4" r=".31"/>
<circle cx="33.2" cy="99.4" r=".31"/>
<circle cx="64.1" cy="99.4" r=".31"/>
<circle cx="67.4" cy="112.4" r=".3"/>
<circle cx="70.6" cy="112.4" r=".31"/>
<circle cx="75.5" cy="112.4" r=".3"/>
<circle cx="93.3" cy="109.2" r=".3"/>
<circle cx="98.2" cy="109.2" r=".3"/>
<circle cx="117.7" cy="102.7" r=".3"/>
<circle cx="156.8" cy="104.3" r=".3"/>
<circle cx="67.4" cy="127" r=".3"/>
<circle cx="234.8" cy="136.8" r=".3"/>
<circle cx="234.8" cy="138.4" r=".3"/>
<circle cx="31.6" cy="157.9" r=".3"/>
<circle cx="34.8" cy="157.9" r=".3"/>
<circle cx="47.8" cy="157.9" r=".3"/>
<circle cx="73.8" cy="148.2" r=".31"/>
<circle cx="88.5" cy="148.2" r=".31"/>
<circle cx="95" cy="148.2" r=".32"/>
<circle cx="99.9" cy="148.2" r=".31"/>
<circle cx="234.8" cy="148.2" r=".31"/>
<circle cx="234.8" cy="140.1" r=".31"/>
<circle cx="234.8" cy="144.9" r=".3"/>
<circle cx="234.8" cy="146.6" r=".3"/>
<circle cx="31.6" cy="170.9" r=".3"/>
<circle cx="34.8" cy="161.2" r=".3"/>
<circle cx="88.5" cy="161.2" r=".3"/>
</g>
<g font-size="2.1">
<text x="101.5" y="19.8">USB</text>
<text x="117.7" y="19.8">POWER ON</text>
<text x="23.4" y="84.8">VIN</text>
<text x="23.4" y="86.9">- 26.0707</text>
<text x="31.1" y="84.8">USB</text>
<text x="45.8" y="86.9">.</text>
<text x="57.7" y="84.8">.</text>
<text x="144.2" y="94.5">-</text>
<text x="135.6" y="96.6">(</text>
<text x="151.2" y="96.6">- PCB Decal</text>
<text x="179.1" y="96.6">)</text>
<text x="52.7" y="141.7">Size</text>
<text x="226.6" y="187.5">Surearly Objet</text>
</g>
<g font-size="1.5">
<text x="106.4" y="19.8">전원</text>
<text x="110.7" y="19.8">입력</text>
<text x="115" y="19.8">시</text>
<text x="128.8" y="19.8">방법</text>
<text x="133.1" y="19.8">변경</text>
<text x="132.9" y="29.2">10</text>
<text x="159.6" y="29.2">13</text>
<text x="242.3" y="29.2">A4_B9</text>
<text x="65.2" y="34">1</text>
<text x="65.2" y="35.6">2</text>
<text x="132.9" y="30.8">11</text>
<text x="133.7" y="34">2</text>
<text x="133.7" y="35.6">3</text>
<text x="136.4" y="30.2">OUT</text>
<text x="136.4" y="31.8">OUT_2</text>
<text x="136.4" y="35.1">BAT</text>
<text x="154.8" y="33.5">EN1</text>
<text x="156.2" y="30.2">IN</text>
<text x="159.6" y="32.4">6</text>
<text x="159.6" y="35.6">5</text>
<text x="214.9" y="34.9" transform="rotate(-90 214.9 34.9)">2</text>
<text x="242.3" y="30.8">B4_A9</text>
<text x="244.9" y="34">A5</text>
<text x="244.9" y="35.6">B5</text>
<text x="248.6" y="35.1">CC1</text>
<text x="248.6" y="30.2">VBUS_A</text>
<text x="248.6" y="31.8">VBUS_B</text>
<text x="65.2" y="37.3">2</text>
<text x="65.2" y="37.3">3</text>
<text x="65.2" y="38.9">4</text>
<text x="78.4" y="36.5" transform="rotate(-90 78.4 36.5)">2</text>
<text x="132.9" y="38.9">15</text>
<text x="136.4" y="40">SYSOFF</text>
<text x="136.4" y="36.7">BAT_2</text>
<text x="154.8" y="36.7">EN2</text>
<text x="155" y="40">*CE</text>
<text x="159.6" y="38.9">4</text>
<text x="244.9" y="38.9">A6</text>
<text x="244.9" y="40.6">B6</text>
<text x="248.6" y="40">DP1</text>
<text x="248.6" y="36.7">CC2</text>
<text x="248.6" y="41.6">DP2</text>
<text x="78.4" y="46.1" transform="rotate(-90 78.4 46.1)">1</text>
<text x="133.7" y="45.4">9</text>
<text x="133.7" y="42.2">7</text>
<text x="136.4" y="46.5">*CHG</text>
<text x="136.4" y="43.2">*PGOOD</text>
<text x="154.4" y="43.2">TMR</text>
<text x="154.8" y="46.5">ILIM</text>
<text x="159.6" y="45.4">12</text>
<text x="159.6" y="42.2">14</text>
<text x="214.9" y="44.5" transform="rotate(-90 214.9 44.5)">1</text>
<text x="244.9" y="43.8">A7</text>
<text x="244.9" y="45.4">B7</text>
<text x="248.6" y="44.8">DN1</text>
<text x="248.6" y="46.5">DN2</text>
<text x="132.9" y="48.7">16</text>
<text x="133.7" y="51.9">1</text>
<text x="136.4" y="53">TS</text>
<text x="136.4" y="49.7">ISET</text>
<text x="159.6" y="53.6">8</text>
<text x="241.5" y="53.6">A1_B12</text>
<text x="244.9" y="48.7">A8</text>
<text x="244.9" y="50.3">B8</text>
<text x="248.6" y="49.7">SBU1</text>
<text x="248.6" y="51.4">SBU2</text>
<text x="153.6" y="56.2">EPAD</text>
<text x="154.7" y="54.6">VSS</text>
<text x="159.6" y="55.2">17</text>
<text x="241.5" y="55.2">B1_A12</text>
<text x="243.8" y="58.4">SH1</text>
<text x="248.6" y="54.6">GND_A</text>
<text x="248.6" y="59.5">SHELL_GND</text>
<text x="248.6" y="56.2">GND_B</text>
<text x="243.8" y="60">SH2</text>
<text x="243.8" y="61.7">SH3</text>
<text x="243.8" y="63.3">SH4</text>
<text x="248.6" y="61.1">SHELL_GND</text>
<text x="248.6" y="62.7">SHELL_GND</text>
<text x="248.6" y="64.3">SHELL_GND</text>
<text x="208.4" y="77.9">1</text>
<text x="222.9" y="77.9">6</text>
<text x="208.4" y="81.2">2</text>
<text x="222.9" y="81.2">5</text>
<text x="28.4" y="84.8">과</text>
<text x="35.7" y="86.9">회로</text>
<text x="36" y="84.8">전원</text>
<text x="40" y="86.9">변경</text>
<text x="40.3" y="84.8">연결할</text>
<text x="44.3" y="86.9">함</text>
<text x="46.1" y="84.8">경우</text>
<text x="50.4" y="84.8">리플</text>
<text x="54.6" y="84.8">발생</text>
<text x="208.4" y="84.4">3</text>
<text x="222.9" y="84.4">4</text>
<text x="135.6" y="94.6">파트</text>
<text x="139.9" y="94.6">변경</text>
<text x="146.6" y="94.6">기존</text>
<text x="150.9" y="94.6">파트</text>
<text x="155.2" y="94.6">잘못되어</text>
<text x="162.5" y="94.6">수정</text>
<text x="41" y="99.1">3</text>
<text x="43.8" y="100.1">VOUT2</text>
<text x="50.9" y="100.1">VINR1</text>
<text x="57.1" y="99.1">4</text>
<text x="122.3" y="97.5">1</text>
<text x="122.3" y="99.1">2</text>
<text x="122.3" y="100.7">3</text>
<text x="136.9" y="96.6">삽입</text>
<text x="141.1" y="96.6">방향</text>
<text x="145.4" y="96.6">잘못됨</text>
<text x="164.7" y="96.6">은</text>
<text x="167.5" y="96.6">수정</text>
<text x="171.7" y="96.6">필요</text>
<text x="176" y="96.6">없음</text>
<text x="41" y="105.6">1</text>
<text x="41" y="102.3">2</text>
<text x="43.8" y="106.6">R2</text>
<text x="43.8" y="103.4">VOUT1</text>
<text x="50" y="103.4">ONOFF</text>
<text x="51.4" y="106.6">R1C1</text>
<text x="57.1" y="102.3">5</text>
<text x="57.1" y="105.6">6</text>
<text x="122.3" y="102.3">4</text>
<text x="136.3" y="106.6">COM</text>
<text x="137.5" y="105">NO</text>
<text x="137.6" y="103.4">NC</text>
<text x="141.6" y="102.3">1</text>
<text x="141.6" y="103.9">2</text>
<text x="141.6" y="105.6">3</text>
<text x="218.2" y="136.4">1</text>
<text x="226.2" y="136.4">2</text>
<text x="58.9" y="141.7">및</text>
<text x="61.6" y="141.7">값</text>
<text x="64.4" y="141.7">변경</text>
<text x="218.2" y="138.1">3</text>
<text x="218.2" y="139.7">5</text>
<text x="218.2" y="141.3">7</text>
<text x="218.2" y="143">9</text>
<text x="226.2" y="138.1">4</text>
<text x="226.2" y="139.7">6</text>
<text x="226.2" y="141.3">8</text>
<text x="226.2" y="143">10</text>
<text x="217.4" y="144.6">11</text>
<text x="217.4" y="146.2">13</text>
<text x="217.4" y="147.8">15</text>
<text x="226.2" y="144.6">12</text>
<text x="226.2" y="146.2">14</text>
<text x="226.2" y="147.8">16</text>
<text x="54" y="160.8">4</text>
<text x="54" y="157.6">5</text>
<text x="56.8" y="161.9">EN</text>
<text x="56.8" y="158.6">VIN</text>
<text x="62.4" y="158.6">SW</text>
<text x="63.1" y="161.9">FB</text>
<text x="66.9" y="157.6">1</text>
<text x="66.9" y="160.8">3</text>
<text x="110.9" y="156.8" transform="rotate(-90 110.9 156.8)">2</text>
<text x="54" y="164.1">2</text>
<text x="56.8" y="165.1">GND FREQ</text>
<text x="66.9" y="164.1">6</text>
<text x="110.9" y="166.4" transform="rotate(-90 110.9 166.4)">1</text>
</g>
<g font-size="1.4">
<text x="144.3" y="22.8">U13</text>
<text x="226.6" y="21.1">V_BUS</text>
<text x="136.6" y="24.4">BQ24075RGTR</text>
<text x="247.8" y="27.5">J10</text>
<text x="62.5" y="30.9">J11</text>
<text x="83.6" y="30.9">VBAT</text>
<text x="171.4" y="35.8">R69</text>
<text x="179.5" y="35.8">100K</text>
<text x="59.9" y="40.6">53261-02</text>
<text x="84.7" y="41.1" transform="rotate(-90 84.7 41.1)">C63</text>
<text x="91.1" y="41.1" transform="rotate(-90 91.1 41.1)">C64</text>
<text x="114.5" y="39">R70</text>
<text x="122.6" y="39">100K</text>
<text x="195.5" y="37.2" transform="rotate(-90 195.5 37.2)">R71</text>
<text x="203.7" y="40.6">C66</text>
<text x="76.5" y="46" transform="rotate(-90 76.5 46)">CDS3C30GTH</text>
<text x="81.4" y="43.7" transform="rotate(-90 81.4 43.7)">VA2</text>
<text x="87.6" y="44.2" transform="rotate(-90 87.6 44.2)">10uF/25V</text>
<text x="94.1" y="44.2" transform="rotate(-90 94.1 44.2)">10uF/25V</text>
<text x="111.6" y="45.3">USB_CHG_STATUS</text>
<text x="181.5" y="45.3">USB_ADT_IN</text>
<text x="195.5" y="45.1" transform="rotate(-90 195.5 45.1)">47K</text>
<text x="201.5" y="42.1">100nF</text>
<text x="202.3" y="43.9">1608</text>
<text x="213.4" y="42" transform="rotate(-90 213.4 42)">VA3</text>
<text x="218.3" y="44.3" transform="rotate(-90 218.3 44.3)">CDS3C30GTH</text>
<text x="223.1" y="42" transform="rotate(-90 223.1 42)">R72</text>
<text x="224.8" y="42" transform="rotate(-90 224.8 42)">R73</text>
<text x="184.2" y="53.6">C67</text>
<text x="195.5" y="50.2" transform="rotate(-90 195.5 50.2)">R74</text>
<text x="223.1" y="50.5" transform="rotate(-90 223.1 50.5)">5.1K</text>
<text x="224.8" y="50.5" transform="rotate(-90 224.8 50.5)">5.1K</text>
<text x="67.3" y="55.6">USB_GND</text>
<text x="88.5" y="55.6">USB_GND</text>
<text x="125.6" y="59.9" transform="rotate(-90 125.6 59.9)">R75</text>
<text x="128.9" y="59.9" transform="rotate(-90 128.9 59.9)">R76</text>
<text x="171.1" y="59.9" transform="rotate(-90 171.1 59.9)">R77</text>
<text x="174.4" y="59.9" transform="rotate(-90 174.4 59.9)">R78</text>
<text x="181.9" y="55.1">100nF</text>
<text x="182.8" y="56.9">1608</text>
<text x="195.5" y="59.4" transform="rotate(-90 195.5 59.4)">90.9K</text>
<text x="218.5" y="60.5">USB_GND</text>
<text x="125.6" y="68.9" transform="rotate(-90 125.6 68.9)">820R</text>
<text x="128.9" y="67.9" transform="rotate(-90 128.9 67.9)">10K</text>
<text x="171.1" y="68.7" transform="rotate(-90 171.1 68.7)">100K</text>
<text x="174.4" y="68.4" transform="rotate(-90 174.4 68.4)">1.1K</text>
<text x="190.9" y="67">USB_GND</text>
<text x="238.8" y="70.7" transform="rotate(-90 238.8 70.7)">BD10</text>
<text x="245.2" y="70.7" transform="rotate(-90 245.2 70.7)">BD11</text>
<text x="247.8" y="67.3">USB4940-00-A</text>
<text x="121" y="76.8">USB_GND</text>
<text x="196.1" y="77.8">U_DP</text>
<text x="216.1" y="73.2">D16</text>
<text x="216.1" y="74.8">USBLC6-2SC6</text>
<text x="234.5" y="75.4" transform="rotate(-90 234.5 75.4)">PZ1608D6002R0TF</text>
<text x="241" y="75.4" transform="rotate(-90 241 75.4)">PZ1608D6002R0TF</text>
<text x="96.6" y="82.9">VBAT</text>
<text x="163.3" y="78.4">USB_GND</text>
<text x="233.2" y="81.6">USB_GNDUSB_GND</text>
<text x="98.4" y="89.6">R79</text>
<text x="196.1" y="84.2">U_DM</text>
<text x="26.7" y="94.3">VIN</text>
<text x="44.6" y="94.3">U14</text>
<text x="62.5" y="94.3">VBAT</text>
<text x="98.3" y="91.2">1K</text>
<text x="123.4" y="94.3">J13</text>
<text x="200.7" y="91.4">USB_GND</text>
<text x="44.7" y="96.6">TPS27081ADDCR</text>
<text x="69" y="99.2">R80</text>
<text x="77.1" y="99.2">100K</text>
<text x="137.2" y="99.2">SW2</text>
<text x="122.6" y="107.3">53398-02</text>
<text x="157.1" y="103.8">USB_STICK</text>
<text x="21" y="112">100nF</text>
<text x="21.8" y="113.8">1608</text>
<text x="23.3" y="110.5">C68</text>
<text x="34.8" y="113.8">R81</text>
<text x="80.3" y="113.8">D17</text>
<text x="80.3" y="112.2">BAT54C</text>
<text x="88.3" y="113.8">C69</text>
<text x="98.4" y="112.4">R82</text>
<text x="99.6" y="114">3.92K</text>
<text x="101.9" y="108.6">USB_SW_IN</text>
<text x="113.7" y="109.3">USB_GND</text>
<text x="131.7" y="110.5">ZX40E50C01</text>
<text x="149.4" y="113.6">100nF</text>
<text x="151.7" y="112.2">C70</text>
<text x="34.5" y="115.6">10K</text>
<text x="86.1" y="115.3">100nF</text>
<text x="86.9" y="117.1">1608</text>
<text x="150.3" y="115.4">1608</text>
<text x="25.1" y="125.5">USB_GND</text>
<text x="30" y="125.5">USB_GND</text>
<text x="56.8" y="123.4">100nF</text>
<text x="57.6" y="125.2">1608</text>
<text x="59.1" y="121.9">C71</text>
<text x="68.7" y="122.1">10K</text>
<text x="69" y="120.3">R83</text>
<text x="90.1" y="123.9">USB_GND</text>
<text x="95" y="123.9">USB_GND</text>
<text x="143" y="120.6">USB_GND</text>
<text x="152.7" y="120.6">USB_GND</text>
<text x="64.1" y="132">USB_GND</text>
<text x="83.6" y="130">D19</text>
<text x="101.9" y="126.5">USB_POW_EN</text>
<text x="209.9" y="130">VBAT</text>
<text x="232.5" y="130">+5V_USB</text>
<text x="83.6" y="137.5">1N4148X-TP</text>
<text x="101.9" y="133">USB_ADT_IN</text>
<text x="201" y="137.9">USB_SW_IN</text>
<text x="220.2" y="133.3">J12</text>
<text x="97.6" y="143">+5V_USB</text>
<text x="201" y="142.8">USB_CHG_STATUS</text>
<text x="201" y="141.1">USB_POW_EN</text>
<text x="201" y="139.5">USB_STICK</text>
<text x="59.2" y="146.3">L1 2.2uH</text>
<text x="59.9" y="144.5">EMA4012S-2R2M</text>
<text x="74.8" y="146.3">SS34FA</text>
<text x="201" y="144.4">USB_ADT_IN</text>
<text x="201" y="146">U_DP</text>
<text x="201" y="147.7">U_DM</text>
<text x="30.6" y="152.8">VIN</text>
<text x="77.6" y="151.2">D18</text>
<text x="91.5" y="154.2" transform="rotate(-90 91.5 154.2)">R84</text>
<text x="213.7" y="152.8">TMM-108-06-L-D-SM</text>
<text x="230.7" y="154.8">USB_GND</text>
<text x="38.1" y="161">R85</text>
<text x="46.2" y="161">10K</text>
<text x="57.6" y="156.1">U15</text>
<text x="91.5" y="159.8" transform="rotate(-90 91.5 159.8)">470K</text>
<text x="94.4" y="159.8" transform="rotate(-90 94.4 159.8)">C72</text>
<text x="102.1" y="161">C73</text>
<text x="24.3" y="167.3">100nF</text>
<text x="26.5" y="165.8">C74</text>
<text x="37.1" y="165.8">C75</text>
<text x="37.1" y="167.4">1uF</text>
<text x="91.5" y="165.6" transform="rotate(-90 91.5 165.6)">R86</text>
<text x="97.3" y="162.9" transform="rotate(-90 97.3 162.9)">22uF/25V</text>
<text x="103" y="162.4">100nF</text>
<text x="103.1" y="164.2">1608</text>
<text x="109" y="166.2" transform="rotate(-90 109 166.2)">CDS3C30GTH</text>
<text x="113.9" y="164" transform="rotate(-90 113.9 164)">VA4</text>
<text x="25.1" y="169.1">1608</text>
<text x="38.1" y="169.1">1608</text>
<text x="57.8" y="168.1">TLV61048DBV</text>
<text x="91.5" y="171.6" transform="rotate(-90 91.5 171.6)">90.9K</text>
<text x="28.4" y="177.5">USB_GND</text>
<text x="43" y="177.5">USB_GND</text>
<text x="72.2" y="177.5">USB_GND</text>
<text x="85.3" y="177.5">USB_GNDUSB_GND</text>
<text x="96.6" y="177.5">USB_GND</text>
<text x="108" y="177.5">USB_GND</text>
<text x="220.2" y="185.3">Title</text>
<text x="220.2" y="190.2">Size</text>
<text x="221.8" y="191.8">A3</text>
<text x="226.6" y="190.2">Document Number</text>
<text x="226.6" y="191.8">USB PCB</text>
<text x="273.8" y="190.2">Rev</text>
<text x="275.4" y="191.8">1.0</text>
<text x="220.2" y="195.1">Date:</text>
<text x="228.6" y="195.1">Monday, July 20, 2026</text>
<text x="252.7" y="195.1">Sheet</text>
<text x="260.8" y="195.1">6</text>
<text x="265.7" y="195.1">of</text>
<text x="270.5" y="195.1">6</text>
</g>
<g font-size="1.2">
<text x="40.3" y="9.7">5</text>
<text x="93.3" y="9.7">4</text>
<text x="146.4" y="9.7">3</text>
<text x="199.5" y="9.7">2</text>
<text x="252.6" y="9.7">1</text>
<text x="12.5" y="34.4">D</text>
<text x="279.6" y="34.4">D</text>
<text x="12.5" y="81.1">C</text>
<text x="279.6" y="81.1">C</text>
<text x="12.5" y="127.8">B</text>
<text x="279.6" y="127.8">B</text>
<text x="12.5" y="174.5">A</text>
<text x="279.6" y="174.5">A</text>
<text x="40.3" y="198">5</text>
<text x="93.3" y="198">4</text>
<text x="146.4" y="198">3</text>
<text x="199.5" y="198">2</text>
<text x="252.6" y="198">1</text>
</g>
</svg>
